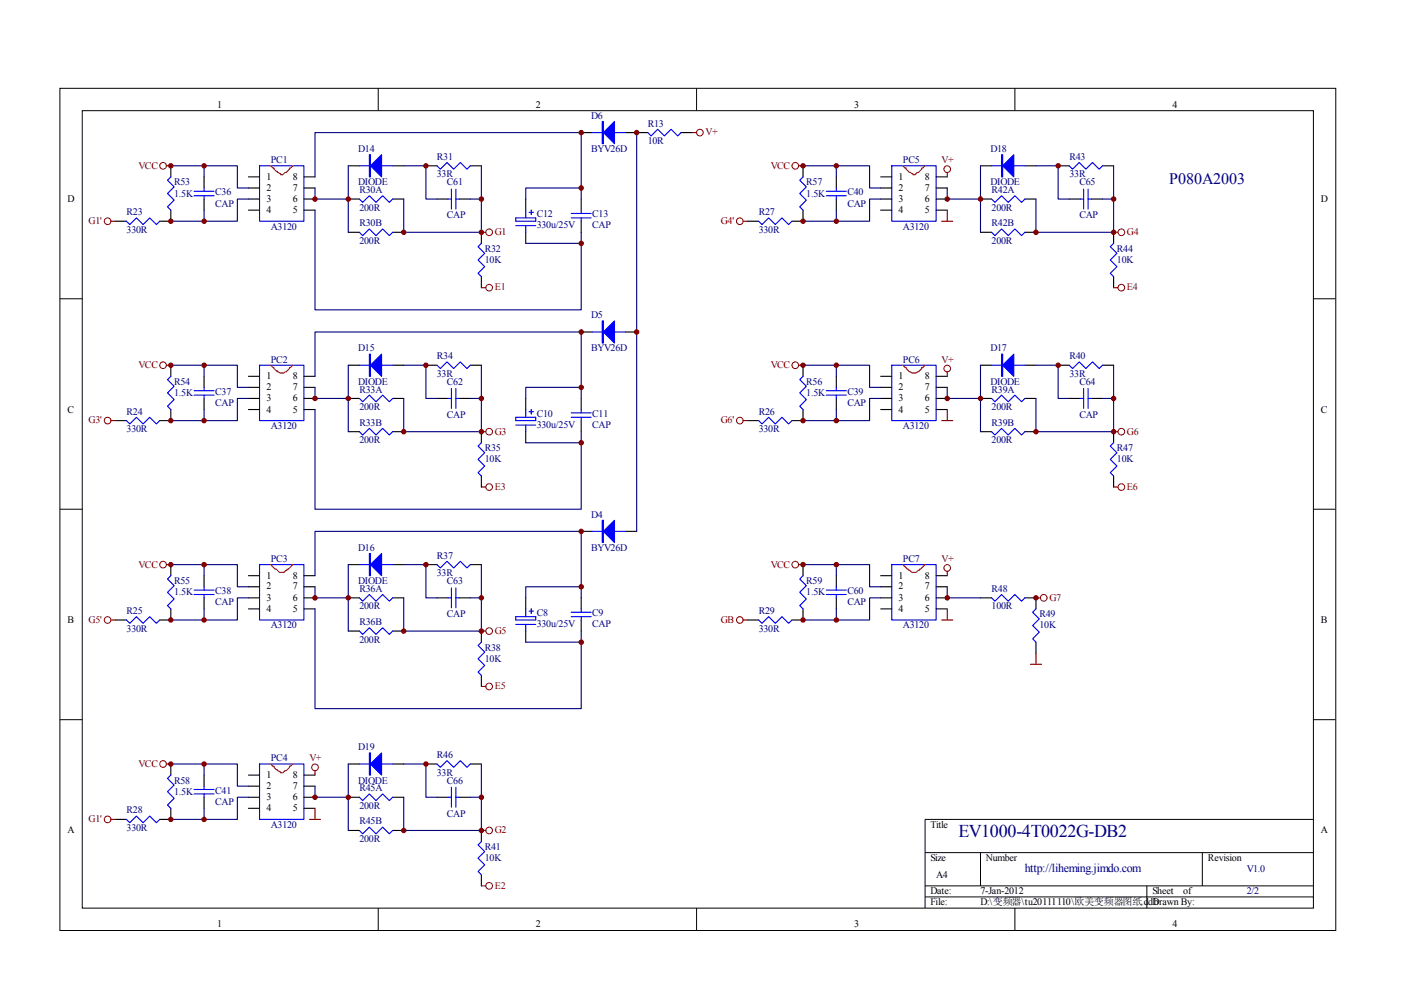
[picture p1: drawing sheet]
<svg xmlns="http://www.w3.org/2000/svg" width="297mm" height="210mm" viewBox="0 0 297 210" stroke-linecap="round" stroke-linejoin="round" font-family="sans-serif">
<g fill="none" stroke="#000" stroke-width=".21">
<path d="M12.7 18.7h270.5v178.6h-270.5zM80.2 18.7v4.7M147.7 18.7v4.7M215.2 18.7v4.7M17.4 23.5h261.1v169h-261.1zM12.7 63.3h4.7M278.4 63.3h4.7M12.7 108h4.7M278.4 108h4.7M12.7 152.6h4.7M278.4 152.6h4.7M278.4 173.7h-82.3v18.8"/>
<path d="M80.2 192.5v4.7M147.7 192.5v4.7M196.1 180.8h82.3M196.1 187.8h82.3M196.1 190.2h82.3M207.9 180.8v7M215.2 192.5v4.7M243.2 187.8v4.7M254.9 180.8v7"/>
</g>
<g fill="none" stroke="#00f" stroke-width=".23">
<path d="M36.2 37.5l-.7 .7 1.4 1.4-1.4 1.4 1.4 1.4-1.4 1.5 .7 .7M43.3 39.9v.7M55 35.2h9.4v11.7h-9.4zM76.2 35.2h7M92.7 35.2l.7 .7 1.4-1.4 1.4 1.4 1.4-1.4 1.4 1.4 .7-.7M125.6 28.1h7M137.3 28.1l.7 .7 1.5-1.4 1.4 1.4 1.4-1.4 1.4 1.4 .7-.7M170.3 37.5l-.7 .7 1.4 1.4-1.4 1.4 1.4 1.4-1.4 1.5 .7 .7M177.3 39.9v.7M189.1 35.2h9.4v11.7h-9.4zM210.2 35.2h7.1M226.7 35.2l.7 .7 1.4-1.4 1.4 1.4 1.4-1.4 1.4 1.4 .8-.7"/>
<path d="M26.8 46.9l.7 .7 1.4-1.4 1.4 1.4 1.4-1.4 1.5 1.4 .7-.7M41.2 40.6h4.2M41.2 41.5h4.2M43.3 41.5v.7M76.2 49.3l.7 .7 1.4-1.5 1.4 1.5 1.4-1.5 1.4 1.5 .7-.7M76.2 42.2l.7 .7 1.4-1.4 1.4 1.4 1.4-1.4 1.4 1.4 .7-.7M95 42.2h.7M95.7 40.1v4.2M96.7 42.2h.7M96.7 40.1v4.2M102.1 51.6l-.7 .7 1.4 1.4-1.4 1.4 1.4 1.4-1.4 1.4 .7 .7M109.4 46.2h4.2v.7h-4.2z"/>
<path d="M109.4 47.8h4.2M111.5 44.6v1.6M111.5 47.8v1.5M112.2 45h.9M112.6 44.6v.9M121.1 46.2h4.2M121.1 45.3h4.2M123.2 44.6v.7M123.2 46.2v.7M160.9 46.9l.7 .7 1.4-1.4 1.4 1.4 1.4-1.4 1.4 1.4 .7-.7M175.2 40.6h4.2M175.2 41.5h4.2"/>
<path d="M177.3 41.5v.7M210.2 49.3l.7 .7 1.5-1.5 1.4 1.5 1.4-1.5 1.4 1.5 .7-.7M210.2 42.2l.7 .7 1.5-1.4 1.4 1.4 1.4-1.4 1.4 1.4 .7-.7M229 42.2h.8M229.8 40.1v4.2M230.7 42.2h.7M230.7 40.1v4.2M236.1 51.6l-.7 .7 1.4 1.4-1.4 1.4 1.4 1.4-1.4 1.4 .7 .7M36.2 79.8l-.7 .7 1.4 1.4-1.4 1.4 1.4 1.4-1.4 1.4 .7 .7M55 77.4h9.4v11.8h-9.4zM76.2 77.4h7M92.7 77.4l.7 .7 1.4-1.4 1.4 1.4 1.4-1.4 1.4 1.4 .7-.7"/>
<path d="M125.6 70.4h7M170.3 79.8l-.7 .7 1.4 1.4-1.4 1.4 1.4 1.4-1.4 1.4 .7 .7M189.1 77.4h9.4v11.8h-9.4zM210.2 77.4h7.1M226.7 77.4l.7 .7 1.4-1.4 1.4 1.4 1.4-1.4 1.4 1.4 .8-.7M26.8 89.2l.7 .7 1.4-1.4 1.4 1.4 1.4-1.4 1.5 1.4 .7-.7M41.2 82.8h4.2M41.2 83.8h4.2M43.3 82.1v.7M43.3 83.8v.7M76.2 91.5l.7 .7 1.4-1.4 1.4 1.4 1.4-1.4 1.4 1.4 .7-.7M76.2 84.5l.7 .7 1.4-1.4 1.4 1.4 1.4-1.4 1.4 1.4 .7-.7"/>
<path d="M95 84.5h.7M95.7 82.4v4.2M96.7 82.4v4.2M96.7 84.5h.7M102.1 93.9l-.7 .7 1.4 1.4-1.4 1.4 1.4 1.4-1.4 1.4 .7 .7M109.4 88.5h4.2v.7h-4.2zM109.4 90.1h4.2M111.5 86.8v1.7M111.5 90.1v1.4M112.2 87.3h.9M112.6 86.8v1M121.1 88.5h4.2"/>
<path d="M121.1 87.5h4.2M123.2 86.8v.7M123.2 88.5v.7M160.9 89.2l.7 .7 1.4-1.4 1.4 1.4 1.4-1.4 1.4 1.4 .7-.7M175.2 82.8h4.2M175.2 83.8h4.2M177.3 82.1v.7M177.3 83.8v.7M210.2 91.5l.7 .7 1.5-1.4 1.4 1.4 1.4-1.4 1.4 1.4 .7-.7M210.2 84.5l.7 .7 1.5-1.4 1.4 1.4 1.4-1.4 1.4 1.4 .7-.7M229 84.5h.8M229.8 82.4v4.2"/>
<path d="M230.7 84.5h.7M230.7 82.4v4.2M236.1 93.9l-.7 .7 1.4 1.4-1.4 1.4 1.4 1.4-1.4 1.4 .7 .7M55 119.7h9.4v11.8h-9.4zM76.2 119.7h7M92.7 119.7l.7 .7 1.4-1.4 1.4 1.4 1.4-1.4 1.4 1.4 .7-.7M125.6 112.7h7M189.1 119.7h9.4v11.8h-9.4zM26.8 131.5l.7 .7 1.4-1.4 1.4 1.4 1.4-1.4 1.5 1.4 .7-.7M36.2 122.1l-.7 .7 1.4 1.4-1.4 1.4 1.4 1.4-1.4 1.4 .7 .7M41.2 125.1h4.2M41.2 126.1h4.2"/>
<path d="M43.3 124.4v.7M43.3 126.1v.7M76.2 133.8l.7 .7 1.4-1.4 1.4 1.4 1.4-1.4 1.4 1.4 .7-.7M76.2 126.8l.7 .7 1.4-1.4 1.4 1.4 1.4-1.4 1.4 1.4 .7-.7M95 126.8h.7M95.7 124.6v4.3M96.7 124.6v4.3M96.7 126.8h.7M102.1 136.2l-.7 .7 1.4 1.4-1.4 1.4 1.4 1.4-1.4 1.4 .7 .7M109.4 130.8h4.2v.7h-4.2zM109.4 132.4h4.2M111.5 129.1v1.7"/>
<path d="M111.5 132.4v1.4M112.2 129.6h.9M112.6 129.1v.9M121.1 130.8h4.2M121.1 129.8h4.2M123.2 129.1v.7M123.2 130.8v.7M160.9 131.5l.7 .7 1.4-1.4 1.4 1.4 1.4-1.4 1.4 1.4 .7-.7M170.3 122.1l-.7 .7 1.4 1.4-1.4 1.4 1.4 1.4-1.4 1.4 .7 .7M175.2 125.1h4.2M175.2 126.1h4.2M177.3 124.4v.7"/>
<path d="M177.3 126.1v.7M210.2 126.8l.7 .7 1.5-1.4 1.4 1.4 1.4-1.4 1.4 1.4 .7-.7M219.6 129.1l-.7 .7 1.5 1.4-1.5 1.4 1.5 1.4-1.5 1.4 .7 .8M26.8 173.7l.7 .7 1.4-1.4 1.4 1.4 1.4-1.4 1.5 1.4 .7-.7M36.2 164.3l-.7 .7 1.4 1.5-1.4 1.4 1.4 1.4-1.4 1.4 .7 .7M41.2 167.4h4.2M41.2 168.3h4.2M43.3 166.7v.7M43.3 168.3v.7M55 162h9.4v11.7h-9.4zM76.2 176.1l.7 .7 1.4-1.4 1.4 1.4 1.4-1.4 1.4 1.4 .7-.7M76.2 169l.7 .7 1.4-1.4 1.4 1.4 1.4-1.4 1.4 1.4 .7-.7"/>
<path d="M76.2 162h7M92.7 162l.7 .7 1.4-1.4 1.4 1.4 1.4-1.4 1.4 1.4 .7-.7M95 169h.7M95.7 166.9v4.2M96.7 166.9v4.2M96.7 169h.7M102.1 178.4l-.7 .7 1.4 1.4-1.4 1.5 1.4 1.4-1.4 1.4 .7 .7"/>
</g>
<g fill="none" stroke="#000" stroke-width=".23">
<path d="M36.2 35.2v2.3M43.3 37.5v2.4M52.7 37.5h2.3M52.7 39.9h2.3M64.4 37.5h2.4M64.4 39.9h2.4M73.8 35.2h2.4M83.2 35.2h2.4M90.3 35.2h2.4M99.7 35.2h2.4M123.2 28.1h2.4M132.6 28.1h4.7"/>
<path d="M144.4 28.1h2.3M170.3 35.2v2.3M177.3 37.5v2.4M186.7 37.5h2.4M186.7 39.9h2.4M198.5 37.5h2.3M198.5 39.9h2.3M207.9 35.2h2.3M217.3 35.2h2.3M224.3 35.2h2.4M233.8 35.2h2.3M24.5 46.9h2.3"/>
<path d="M36.2 44.6v2.3h-2.3M43.3 42.2v2.4M52.7 42.2h2.3M52.7 44.6h2.3M64.4 42.2h2.4M64.4 44.6h2.4M73.8 42.2h2.4M73.8 49.3h2.4M83.2 42.2h2.4M83.2 49.3h2.4M92.7 42.2h2.3M97.4 42.2h2.3"/>
<path d="M102.1 49.3v2.3M102.1 58.6v2.4M111.5 42.2v2.4M111.5 49.3v2.3M123.2 42.2v2.4M123.2 46.9v2.4M158.5 46.9h2.4M170.3 44.6v2.3h-2.4M177.3 42.2v2.4M186.7 42.2h2.4M186.7 44.6h2.4M198.5 42.2h2.3"/>
<path d="M198.5 44.6h2.3M207.9 42.2h2.3M207.9 49.3h2.3M217.3 42.2h2.3M217.3 49.3h2.3M226.7 42.2h2.3M231.4 42.2h2.4M236.1 49.3v2.3M236.1 58.6v2.4M36.2 77.4v2.4M43.3 79.8v2.3M52.7 79.8h2.3"/>
<path d="M64.4 79.8h2.4M73.8 77.4h2.4M83.2 77.4h2.4M90.3 77.4h2.4M99.7 77.4h2.4M123.2 70.4h2.4M132.6 70.4h2.4M170.3 77.4v2.4M177.3 79.8v2.3M186.7 79.8h2.4M198.5 79.8h2.3M207.9 77.4h2.3"/>
<path d="M217.3 77.4h2.3M224.3 77.4h2.4M233.8 77.4h2.3M24.5 89.2h2.3M36.2 86.8v2.4h-2.3M43.3 84.5v2.3M52.7 82.1h2.3M52.7 84.5h2.3M52.7 86.8h2.3M64.4 82.1h2.4M64.4 84.5h2.4M64.4 86.8h2.4"/>
<path d="M73.8 84.5h2.4M73.8 91.5h2.4M83.2 84.5h2.4M83.2 91.5h2.4M92.7 84.5h2.3M97.4 84.5h2.3M102.1 91.5v2.4M111.5 84.5v2.3M111.5 91.5v2.4M123.2 84.5v2.3M123.2 89.2v2.3M158.5 89.2h2.4"/>
<path d="M170.3 86.8v2.4h-2.4M177.3 84.5v2.3M186.7 82.1h2.4M186.7 84.5h2.4M186.7 86.8h2.4M198.5 82.1h2.3M198.5 84.5h2.3M198.5 86.8h2.3M207.9 84.5h2.3M207.9 91.5h2.3M217.3 84.5h2.3M217.3 91.5h2.3"/>
<path d="M226.7 84.5h2.3M231.4 84.5h2.4M236.1 91.5v2.4M36.2 119.7v2.4M73.8 119.7h2.4M83.2 119.7h2.4M90.3 119.7h2.4M99.7 119.7h2.4M102.1 100.9v2.4M123.2 112.7h2.4M132.6 112.7h2.4M170.3 119.7v2.4"/>
<path d="M236.1 100.9v2.4M24.5 131.5h2.3M36.2 129.1v2.4h-2.3M43.3 122.1v2.3M43.3 126.8v2.3M52.7 122.1h2.3M52.7 124.4h2.3M52.7 126.8h2.3M52.7 129.1h2.3M64.4 122.1h2.4M64.4 124.4h2.4M64.4 126.8h2.4"/>
<path d="M64.4 129.1h2.4M73.8 126.8h2.4M73.8 133.8h2.4M83.2 126.8h2.4M83.2 133.8h2.4M92.7 126.8h2.3M97.4 126.8h2.3M102.1 133.8v2.4M111.5 126.8v2.3M111.5 133.8v2.4M123.2 126.8v2.3M123.2 131.5v2.3"/>
<path d="M158.5 131.5h2.4M170.3 129.1v2.4h-2.4M177.3 122.1v2.3M177.3 126.8v2.3M186.7 122.1h2.4M186.7 124.4h2.4M186.7 126.8h2.4M186.7 129.1h2.4M198.5 122.1h2.3M198.5 124.4h2.3M198.5 126.8h2.3M198.5 129.1h2.3"/>
<path d="M207.9 126.8h2.3M217.3 126.8h2.3v2.3M219.6 136.2v2.3M102.1 143.2v2.3M24.5 173.7h2.3M36.2 162v2.3M36.2 171.4v2.3h-2.3M43.3 164.3v2.4M43.3 169v2.4M52.7 164.3h2.3M52.7 166.7h2.3M52.7 169h2.3"/>
<path d="M52.7 171.4h2.3M64.4 164.3h2.4M64.4 166.7h2.4M64.4 169h2.4M64.4 171.4h2.4M73.8 169h2.4M73.8 176.1h2.4M73.8 162h2.4M83.2 169h2.4M83.2 176.1h2.4M83.2 162h2.4M90.3 162h2.4"/>
<path d="M92.7 169h2.3M97.4 169h2.3M99.7 162h2.4M102.1 176.1v2.3M102.1 185.5v2.3"/>
</g>
<path d="M57.4 35.2l.5 .4h.2a.82 .82 0 0 0 .7 .7v.3l.7 .2v.2a.74 .74 0 0 0 .9-.4h.3l.7-.7v-.3h.2l.5-.4M191.4 35.2l.5 .4h.2v.3l.7 .7 .7 .2v.2a.74 .74 0 0 0 1-.4h.2l.7-.7v-.3h.3l.4-.4M57.4 77.4l.5 .5h.2a.83 .83 0 0 0 .7 .7v.2a1.83 1.83 0 0 0 2.1-.2l.5-.5v-.2h.2l.5-.5M191.4 77.4l.5 .5h.2a1.74 1.74 0 0 0 1.7 1.2 1.74 1.74 0 0 0 1.6-1.2h.3l.4-.5M57.4 119.7l.9 1h.3a1.25 1.25 0 0 0 2.1 .2h.2v-.2h.2l1-1M191.4 119.7l1 1h.2a1.16 1.16 0 0 0 1.9 .4l.5-.2v-.2h.2l.9-1M57.4 162l.5 .5h.2a.82 .82 0 0 0 .7 .7v.2l.7 .2v.3a.74 .74 0 0 0 .9-.5h.3l.7-.7v-.2h.2l.5-.5" fill="none" stroke="#f00" stroke-width=".23"/>
<g fill="none" stroke="#000080" stroke-width=".23">
<path d="M36.2 35.2h14.1v4.7h2.4M43.3 35.2v2.3M66.8 39.9v2.3h7M66.8 37.5v-9.4h56.4v14.1M73.8 35.2v14.1M85.6 35.2h4.7v7h2.4M102.1 35.2v14.1h-16.5v-7.1M123.2 39.9h-11.7v2.3M135 28.1v84.6M170.3 35.2h14.1v4.7h2.3M177.3 35.2v2.3M200.8 39.9v2.3h7.1"/>
<path d="M207.9 35.2v14.1M219.6 35.2h4.7v7h2.4M236.1 35.2v14.1h-16.5v-7.1M43.3 44.6v2.3M52.7 42.2h-2.4v4.7h-14.1M66.8 44.6v21.1h56.4v-16.4M99.7 42.2h2.4M111.5 51.6h11.7M177.3 44.6v2.3M186.7 42.2h-2.3v4.7h-14.1M233.8 42.2h2.3M36.2 77.4h14.1v4.7h2.4"/>
<path d="M43.3 77.4v2.4M66.8 79.8v-9.4h56.4v14.1M73.8 77.4v14.1M85.6 77.4h4.7v7.1h2.4M102.1 77.4v14.1h-16.5v-7M170.3 77.4h14.1v4.7h2.3M177.3 77.4v2.4M207.9 77.4v14.1M219.6 77.4h4.7v7.1h2.4M236.1 77.4v14.1h-16.5v-7M43.3 86.8v2.4M52.7 84.5h-2.4v4.7h-14.1"/>
<path d="M66.8 82.1v2.4h7M66.8 86.8v21.2h56.4v-16.5M99.7 84.5h2.4M111.5 93.9h11.7M123.2 82.1h-11.7v2.4M177.3 86.8v2.4M186.7 84.5h-2.3v4.7h-14.1M200.8 82.1v2.4h7.1M233.8 84.5h2.3M36.2 119.7h14.1v4.7h2.4M43.3 119.7v2.4M73.8 119.7v14.1"/>
<path d="M85.6 119.7h4.7v7.1h2.4M102.1 119.7v14.1h-16.5v-7M170.3 119.7h14.1v4.7h2.3M177.3 119.7v2.4M43.3 129.1v2.4M52.7 126.8h-2.4v4.7h-14.1M66.8 124.4v2.4h7M66.8 122.1v-9.4h56.4v14.1M66.8 129.1v21.1h56.4v-16.4M99.7 126.8h2.4M111.5 136.2h11.7M123.2 124.4h-11.7v2.4"/>
<path d="M177.3 129.1v2.4M186.7 126.8h-2.3v4.7h-14.1M200.8 124.4v2.4h7.1M36.2 162h14.1v4.7h2.4M43.3 162v2.3M43.3 171.4v2.3M52.7 169h-2.4v4.7h-14.1M66.8 166.7v2.3h7M73.8 162v14.1M85.6 162h4.7v7h2.4M99.7 169h2.4M102.1 162v14.1h-16.5v-7.1"/>
</g>
<g fill="none" stroke="#800000" stroke-width=".21">
<circle cx="34.6" cy="35.2" r=".71"/>
<circle cx="148.4" cy="28.1" r=".7"/>
<circle cx="168.6" cy="35.2" r=".71"/>
<circle cx="200.8" cy="35.9" r=".71"/>
<circle cx="22.8" cy="46.9" r=".7"/>
<circle cx="103.7" cy="49.2" r=".71"/>
<circle cx="156.9" cy="46.9" r=".7"/>
<circle cx="237.8" cy="49.2" r=".71"/>
<circle cx="34.6" cy="77.4" r=".7"/>
<circle cx="103.7" cy="61" r=".71"/>
<circle cx="168.6" cy="77.4" r=".7"/>
<circle cx="200.8" cy="78.1" r=".7"/>
<circle cx="237.8" cy="61" r=".71"/>
<circle cx="22.8" cy="89.2" r=".7"/>
<circle cx="103.7" cy="91.5" r=".71"/>
<circle cx="156.9" cy="89.2" r=".7"/>
<circle cx="237.8" cy="91.5" r=".71"/>
<circle cx="34.6" cy="119.7" r=".7"/>
<circle cx="103.7" cy="103.3" r=".71"/>
<circle cx="168.6" cy="119.7" r=".7"/>
<circle cx="237.8" cy="103.3" r=".71"/>
<circle cx="22.8" cy="131.5" r=".7"/>
<circle cx="103.7" cy="133.8" r=".71"/>
<circle cx="156.9" cy="131.5" r=".7"/>
<circle cx="200.8" cy="120.4" r=".7"/>
<circle cx="221.3" cy="126.8" r=".71"/>
<circle cx="103.7" cy="145.5" r=".71"/>
<circle cx="22.8" cy="173.7" r=".71"/>
<circle cx="34.6" cy="162" r=".7"/>
<circle cx="66.8" cy="162.7" r=".71"/>
<circle cx="103.7" cy="176.1" r=".71"/>
<circle cx="103.7" cy="187.8" r=".71"/>
</g>
<g fill="none" stroke="#800000" stroke-width=".23">
<path d="M35.3 35.2h.9M146.7 28.1h1M169.3 35.2h1M200.8 36.6v.9M23.5 46.9h1M102.1 49.3h.9M157.6 46.9h.9M199.7 46.9h2.3M200.8 44.6v2.3M236.1 49.3h.9M35.3 77.4h.9M102.1 61h.9"/>
<path d="M169.3 77.4h1M200.8 78.8v1M236.1 61h.9M23.5 89.2h1M102.1 91.5h.9M157.6 89.2h.9M199.7 89.2h2.3M200.8 86.8v2.4M236.1 91.5h.9M35.3 119.7h.9M102.1 103.3h.9M169.3 119.7h1"/>
<path d="M236.1 103.3h.9M23.5 131.5h1M102.1 133.8h.9M157.6 131.5h.9M199.7 131.5h2.3M200.8 121.1v1M200.8 129.1v2.4M219.6 126.8h1M219.6 138.5v2.4M102.1 145.5h.9M218.5 140.9h2.3M23.5 173.7h1"/>
<path d="M35.3 162h.9M65.6 173.7h2.4M66.8 163.4v.9M66.8 171.4v2.3M102.1 176.1h.9M102.1 187.8h.9"/>
</g>
<g fill="#00f" stroke="#00f" stroke-width=".23">
<path d="M78.5 35.2l2.4-2.4v4.7z"/>
<path d="M127.9 28.1l2.4-2.3v4.7z"/>
<path d="M78.5 77.4l2.4-2.3v4.7z"/>
<path d="M130.3 68v4.7l-2.4-2.3z"/>
<path d="M78.5 119.7l2.4-2.3v4.7z"/>
<path d="M127.9 112.7l2.4-2.4v4.7z"/>
<path d="M78.5 162l2.4-2.4v4.7z"/>
<path d="M212.6 35.2l2.3-2.4v4.7z"/>
<path d="M212.6 77.4l2.3-2.3v4.7z"/>
<path d="M78.3 32.8h.2v4.7h-.2z" fill-rule="evenodd"/>
<path d="M127.7 25.8h.2v4.7h-.2z" fill-rule="evenodd"/>
<path d="M78.3 75.1h.2v4.7h-.2z" fill-rule="evenodd"/>
<path d="M127.7 68h.2v4.7h-.2z" fill-rule="evenodd"/>
<path d="M78.3 117.4h.2v4.7h-.2z" fill-rule="evenodd"/>
<path d="M127.7 110.3h.2v4.7h-.2z" fill-rule="evenodd"/>
<path d="M78.3 159.6h.2v4.7h-.2z" fill-rule="evenodd"/>
<path d="M212.4 32.8h.2v4.7h-.2z" fill-rule="evenodd"/>
<path d="M212.4 75.1h.2v4.7h-.2z" fill-rule="evenodd"/>
</g>
<g fill="#800000" stroke="#800000" stroke-width=".21">
<circle cx="66.8" cy="42.2" r=".47"/>
<circle cx="36.2" cy="46.9" r=".47"/>
<circle cx="43.3" cy="46.9" r=".47"/>
<circle cx="43.3" cy="35.2" r=".47"/>
<circle cx="123.2" cy="51.6" r=".47"/>
<circle cx="85.6" cy="49.2" r=".47"/>
<circle cx="73.8" cy="42.2" r=".47"/>
<circle cx="90.3" cy="35.2" r=".47"/>
<circle cx="102.1" cy="49.3" r=".47"/>
<circle cx="102.1" cy="42.2" r=".47"/>
<circle cx="123.2" cy="28.1" r=".47"/>
<circle cx="123.2" cy="39.9" r=".47"/>
<circle cx="66.8" cy="84.5" r=".47"/>
<circle cx="36.2" cy="89.2" r=".47"/>
<circle cx="43.3" cy="89.2" r=".47"/>
<circle cx="43.3" cy="77.4" r=".47"/>
<circle cx="85.6" cy="91.5" r=".47"/>
<circle cx="73.8" cy="84.5" r=".47"/>
<circle cx="90.3" cy="77.4" r=".47"/>
<circle cx="102.1" cy="84.5" r=".47"/>
<circle cx="123.2" cy="70.4" r=".47"/>
<circle cx="123.2" cy="82.1" r=".47"/>
<circle cx="123.2" cy="93.9" r=".47"/>
<circle cx="66.8" cy="126.8" r=".47"/>
<circle cx="36.2" cy="131.5" r=".47"/>
<circle cx="43.3" cy="131.5" r=".47"/>
<circle cx="43.3" cy="119.7" r=".47"/>
<circle cx="85.6" cy="133.8" r=".47"/>
<circle cx="73.8" cy="126.8" r=".47"/>
<circle cx="90.3" cy="119.7" r=".47"/>
<circle cx="102.1" cy="126.8" r=".47"/>
<circle cx="123.2" cy="112.7" r=".47"/>
<circle cx="123.2" cy="124.4" r=".47"/>
<circle cx="123.2" cy="136.2" r=".47"/>
<circle cx="66.8" cy="169" r=".47"/>
<circle cx="36.2" cy="173.7" r=".47"/>
<circle cx="43.3" cy="173.7" r=".47"/>
<circle cx="43.3" cy="162" r=".47"/>
<circle cx="85.6" cy="176.1" r=".47"/>
<circle cx="73.8" cy="169" r=".47"/>
<circle cx="90.3" cy="162" r=".47"/>
<circle cx="102.1" cy="169" r=".47"/>
<circle cx="200.8" cy="42.2" r=".47"/>
<circle cx="170.3" cy="46.9" r=".47"/>
<circle cx="177.3" cy="46.9" r=".47"/>
<circle cx="177.3" cy="35.2" r=".47"/>
<circle cx="219.6" cy="49.2" r=".47"/>
<circle cx="207.9" cy="42.2" r=".47"/>
<circle cx="224.3" cy="35.2" r=".47"/>
<circle cx="236.1" cy="42.2" r=".47"/>
<circle cx="200.8" cy="84.5" r=".47"/>
<circle cx="170.3" cy="89.2" r=".47"/>
<circle cx="177.3" cy="89.2" r=".47"/>
<circle cx="177.3" cy="77.4" r=".47"/>
<circle cx="219.6" cy="91.5" r=".47"/>
<circle cx="207.9" cy="84.5" r=".47"/>
<circle cx="224.3" cy="77.4" r=".47"/>
<circle cx="236.1" cy="84.5" r=".47"/>
<circle cx="200.8" cy="126.8" r=".47"/>
<circle cx="170.3" cy="131.5" r=".47"/>
<circle cx="177.3" cy="131.5" r=".47"/>
<circle cx="177.3" cy="119.7" r=".47"/>
<circle cx="102.1" cy="176.1" r=".47"/>
<circle cx="219.6" cy="126.8" r=".47"/>
<circle cx="236.1" cy="49.3" r=".47"/>
<circle cx="236.1" cy="91.5" r=".47"/>
<circle cx="102.1" cy="91.5" r=".47"/>
<circle cx="102.1" cy="133.8" r=".47"/>
<circle cx="135" cy="28.1" r=".47"/>
<circle cx="135" cy="70.4" r=".47"/>
<circle cx="36.2" cy="35.2" r=".47"/>
<circle cx="36.2" cy="77.4" r=".47"/>
<circle cx="36.2" cy="119.7" r=".47"/>
<circle cx="36.2" cy="162" r=".47"/>
<circle cx="170.3" cy="119.7" r=".47"/>
<circle cx="170.3" cy="77.4" r=".47"/>
<circle cx="170.3" cy="35.2" r=".47"/>
</g>
<text font-size="3.8" fill="#000080" x="203.2" y="177.5">EV1000-4T0022G-DB2</text>
<text font-size="3.4" fill="#000080" x="247.9" y="39">P080A2003</text>
<text font-size="2.5" fill="#000080" x="217.3" y="184.8">http://liheming.jimdo.com</text>
<g font-size="2.1">
<text x="46.1" y="22.9">1</text>
<text x="113.6" y="22.9">2</text>
<text x="181.1" y="22.9">3</text>
<text x="248.6" y="22.9">4</text>
<text x="56.5" y="38.1">1</text>
<text x="56.5" y="40.5">2</text>
<text x="62.1" y="40.5">7</text>
<text x="62.1" y="38.1">8</text>
<text x="190.5" y="38.1">1</text>
<text x="190.5" y="40.5">2</text>
<text x="196.1" y="40.5">7</text>
<text x="196.1" y="38.1">8</text>
<text x="14.3" y="42.8">D</text>
<text x="56.5" y="42.8">3</text>
<text x="56.5" y="45.1">4</text>
<text x="62.1" y="45.1">5</text>
<text x="62.1" y="42.8">6</text>
<text x="190.5" y="42.8">3</text>
<text x="190.5" y="45.1">4</text>
<text x="196.1" y="45.1">5</text>
<text x="196.1" y="42.8">6</text>
<text x="280.1" y="42.8">D</text>
<text x="56.5" y="80.4">1</text>
<text x="56.5" y="82.7">2</text>
<text x="62.1" y="82.7">7</text>
<text x="62.1" y="80.4">8</text>
<text x="190.5" y="80.4">1</text>
<text x="190.5" y="82.7">2</text>
<text x="196.1" y="82.7">7</text>
<text x="196.1" y="80.4">8</text>
<text x="14.3" y="87.5">C</text>
<text x="56.5" y="85.1">3</text>
<text x="56.5" y="87.5">4</text>
<text x="62.1" y="87.5">5</text>
<text x="62.1" y="85.1">6</text>
<text x="190.5" y="85.1">3</text>
<text x="190.5" y="87.5">4</text>
<text x="196.1" y="87.5">5</text>
<text x="196.1" y="85.1">6</text>
<text x="280.1" y="87.5">C</text>
<text x="56.5" y="122.7">1</text>
<text x="56.5" y="125">2</text>
<text x="62.1" y="125">7</text>
<text x="62.1" y="122.7">8</text>
<text x="190.5" y="122.7">1</text>
<text x="190.5" y="125">2</text>
<text x="196.1" y="125">7</text>
<text x="196.1" y="122.7">8</text>
<text x="56.5" y="127.4">3</text>
<text x="56.5" y="129.7">4</text>
<text x="62.1" y="129.7">5</text>
<text x="62.1" y="127.4">6</text>
<text x="190.5" y="127.4">3</text>
<text x="190.5" y="129.7">4</text>
<text x="196.1" y="129.7">5</text>
<text x="196.1" y="127.4">6</text>
<text x="14.3" y="132.1">B</text>
<text x="280.1" y="132.1">B</text>
<text x="56.5" y="164.9">1</text>
<text x="56.5" y="167.3">2</text>
<text x="62.1" y="167.3">7</text>
<text x="62.1" y="164.9">8</text>
<text x="56.5" y="169.6">3</text>
<text x="56.5" y="172">4</text>
<text x="62.1" y="172">5</text>
<text x="62.1" y="169.6">6</text>
<text x="14.3" y="176.7">A</text>
<text x="197.3" y="175.5">Title</text>
<text x="280.1" y="176.7">A</text>
<text x="197.3" y="182.6">Size</text>
<text x="209" y="182.6">Number</text>
<text x="256.1" y="182.6">Revision</text>
<text x="197.3" y="189.6">Date:</text>
<text x="197.3" y="192">File:</text>
<text x="198.5" y="186.1">A4</text>
<text x="207.9" y="189.6">7-Jan-2012</text>
<text x="207.9" y="192">D:\变频器\tu20111110\欧美变频器图纸.ddb</text>
<text x="244.3" y="189.6">Sheet</text>
<text x="244.3" y="192">Drawn By:</text>
<text x="250.9" y="189.6">of</text>
<text x="46.1" y="196.6">1</text>
<text x="113.6" y="196.6">2</text>
<text x="181.1" y="196.6">3</text>
<text x="248.6" y="196.6">4</text>
</g>
<g font-size="2.1" fill="#000080">
<text x="125.3" y="25.2">D6</text>
<text x="137.3" y="26.9">R13</text>
<text x="57.4" y="34.6">PC1</text>
<text x="75.9" y="32.3">D14</text>
<text x="92.6" y="33.9">R31</text>
<text x="125.3" y="32.3">BYV26D</text>
<text x="137.3" y="30.6">10R</text>
<text x="191.4" y="34.6">PC5</text>
<text x="210" y="32.3">D18</text>
<text x="226.7" y="33.9">R43</text>
<text x="36.9" y="39.3">R53</text>
<text x="36.9" y="41.7">1.5K</text>
<text x="45.6" y="41.4">C36</text>
<text x="75.9" y="39.3">DIODE</text>
<text x="76.2" y="40.9">R30A</text>
<text x="92.6" y="37.6">33R</text>
<text x="94.7" y="39.3">C61</text>
<text x="170.9" y="39.3">R57</text>
<text x="170.9" y="41.7">1.5K</text>
<text x="179.7" y="41.4">C40</text>
<text x="210" y="39.3">DIODE</text>
<text x="210.2" y="40.9">R42A</text>
<text x="226.7" y="37.6">33R</text>
<text x="228.9" y="39.3">C65</text>
<text x="26.8" y="45.6">R23</text>
<text x="45.6" y="43.8">CAP</text>
<text x="76.2" y="44.7">200R</text>
<text x="94.7" y="46.3">CAP</text>
<text x="113.8" y="46.1">C12</text>
<text x="125.6" y="46.1">C13</text>
<text x="160.9" y="45.6">R27</text>
<text x="179.7" y="43.8">CAP</text>
<text x="210.2" y="44.7">200R</text>
<text x="228.9" y="46.3">CAP</text>
<text x="26.8" y="49.4">330R</text>
<text x="57.4" y="48.7">A3120</text>
<text x="76.2" y="48">R30B</text>
<text x="76.2" y="51.7">200R</text>
<text x="102.8" y="53.4">R32</text>
<text x="113.8" y="48.4">330u/25V</text>
<text x="125.6" y="48.4">CAP</text>
<text x="160.9" y="49.4">330R</text>
<text x="191.4" y="48.7">A3120</text>
<text x="210.2" y="48">R42B</text>
<text x="210.2" y="51.7">200R</text>
<text x="236.8" y="53.4">R44</text>
<text x="102.8" y="55.7">10K</text>
<text x="236.8" y="55.7">10K</text>
<text x="125.3" y="67.5">D5</text>
<text x="57.4" y="76.9">PC2</text>
<text x="75.9" y="74.5">D15</text>
<text x="92.6" y="76.1">R34</text>
<text x="125.3" y="74.5">BYV26D</text>
<text x="191.4" y="76.9">PC6</text>
<text x="210" y="74.5">D17</text>
<text x="226.7" y="76.1">R40</text>
<text x="36.9" y="81.5">R54</text>
<text x="36.9" y="83.9">1.5K</text>
<text x="45.6" y="83.7">C37</text>
<text x="75.9" y="81.5">DIODE</text>
<text x="76.2" y="83.2">R33A</text>
<text x="92.6" y="79.9">33R</text>
<text x="94.7" y="81.5">C62</text>
<text x="170.9" y="81.5">R56</text>
<text x="170.9" y="83.9">1.5K</text>
<text x="179.7" y="83.7">C39</text>
<text x="210" y="81.5">DIODE</text>
<text x="210.2" y="83.2">R39A</text>
<text x="226.7" y="79.9">33R</text>
<text x="228.9" y="81.5">C64</text>
<text x="26.8" y="87.9">R24</text>
<text x="45.6" y="86">CAP</text>
<text x="76.2" y="87">200R</text>
<text x="94.7" y="88.6">CAP</text>
<text x="113.8" y="88.4">C10</text>
<text x="125.6" y="88.4">C11</text>
<text x="160.9" y="87.9">R26</text>
<text x="179.7" y="86">CAP</text>
<text x="210.2" y="87">200R</text>
<text x="228.9" y="88.6">CAP</text>
<text x="26.8" y="91.6">330R</text>
<text x="57.4" y="90.9">A3120</text>
<text x="76.2" y="90.3">R33B</text>
<text x="76.2" y="94">200R</text>
<text x="102.8" y="95.7">R35</text>
<text x="113.8" y="90.7">330u/25V</text>
<text x="125.6" y="90.7">CAP</text>
<text x="160.9" y="91.6">330R</text>
<text x="191.4" y="90.9">A3120</text>
<text x="210.2" y="90.3">R39B</text>
<text x="210.2" y="94">200R</text>
<text x="236.8" y="95.7">R47</text>
<text x="102.8" y="98">10K</text>
<text x="236.8" y="98">10K</text>
<text x="125.3" y="109.7">D4</text>
<text x="57.4" y="119.1">PC3</text>
<text x="75.9" y="116.8">D16</text>
<text x="92.6" y="118.5">R37</text>
<text x="125.3" y="116.8">BYV26D</text>
<text x="191.4" y="119.1">PC7</text>
<text x="36.9" y="123.9">R55</text>
<text x="45.6" y="125.9">C38</text>
<text x="75.9" y="123.9">DIODE</text>
<text x="76.2" y="125.5">R36A</text>
<text x="92.6" y="122.2">33R</text>
<text x="94.7" y="123.9">C63</text>
<text x="170.9" y="123.9">R59</text>
<text x="179.7" y="125.9">C60</text>
<text x="210.2" y="125.5">R48</text>
<text x="26.8" y="130.1">R25</text>
<text x="36.9" y="126.2">1.5K</text>
<text x="45.6" y="128.3">CAP</text>
<text x="76.2" y="129.2">200R</text>
<text x="94.7" y="130.9">CAP</text>
<text x="113.8" y="130.7">C8</text>
<text x="125.6" y="130.7">C9</text>
<text x="160.9" y="130.1">R29</text>
<text x="170.9" y="126.2">1.5K</text>
<text x="179.7" y="128.3">CAP</text>
<text x="210.2" y="129.2">100R</text>
<text x="220.4" y="130.9">R49</text>
<text x="26.8" y="134">330R</text>
<text x="57.4" y="133.2">A3120</text>
<text x="76.2" y="132.5">R36B</text>
<text x="76.2" y="136.3">200R</text>
<text x="102.8" y="137.9">R38</text>
<text x="113.8" y="133">330u/25V</text>
<text x="125.6" y="133">CAP</text>
<text x="160.9" y="134">330R</text>
<text x="191.4" y="133.2">A3120</text>
<text x="220.4" y="133.2">10K</text>
<text x="102.8" y="140.3">10K</text>
<text x="57.4" y="161.4">PC4</text>
<text x="75.9" y="159.1">D19</text>
<text x="92.6" y="160.7">R46</text>
<text x="36.9" y="166.1">R58</text>
<text x="75.9" y="166.1">DIODE</text>
<text x="76.2" y="167.7">R45A</text>
<text x="92.6" y="164.4">33R</text>
<text x="94.7" y="166.1">C66</text>
<text x="26.8" y="172.5">R28</text>
<text x="36.9" y="168.5">1.5K</text>
<text x="45.6" y="168.2">C41</text>
<text x="45.6" y="170.6">CAP</text>
<text x="76.2" y="171.5">200R</text>
<text x="94.7" y="173.2">CAP</text>
<text x="26.8" y="176.2">330R</text>
<text x="57.4" y="175.5">A3120</text>
<text x="76.2" y="174.8">R45B</text>
<text x="76.2" y="178.6">200R</text>
<text x="102.8" y="180.2">R41</text>
<text x="102.8" y="182.6">10K</text>
<text x="264.3" y="184.9">V1.0</text>
<text x="264.3" y="189.6">2/2</text>
</g>
<g font-size="2.1" fill="#800000">
<text x="149.6" y="28.7">V+</text>
<text x="29.4" y="35.7">VCC</text>
<text x="163.4" y="35.7">VCC</text>
<text x="199.6" y="34.6">V+</text>
<text x="18.8" y="47.5">G1'</text>
<text x="152.8" y="47.5">G4'</text>
<text x="104.9" y="49.9">G1</text>
<text x="238.9" y="49.9">G4</text>
<text x="104.9" y="61.6">E1</text>
<text x="238.9" y="61.6">E4</text>
<text x="199.6" y="76.9">V+</text>
<text x="29.4" y="78.1">VCC</text>
<text x="163.4" y="78.1">VCC</text>
<text x="18.8" y="89.8">G3'</text>
<text x="152.8" y="89.8">G6'</text>
<text x="104.9" y="92.1">G3</text>
<text x="238.9" y="92.1">G6</text>
<text x="104.9" y="103.9">E3</text>
<text x="238.9" y="103.9">E6</text>
<text x="199.6" y="119.1">V+</text>
<text x="29.4" y="120.3">VCC</text>
<text x="163.4" y="120.3">VCC</text>
<text x="222.5" y="127.4">G7</text>
<text x="18.8" y="132.1">G5'</text>
<text x="104.9" y="134.4">G5</text>
<text x="152.8" y="132.1">GB</text>
<text x="104.9" y="146.1">E5</text>
<text x="65.6" y="161.4">V+</text>
<text x="29.4" y="162.6">VCC</text>
<text x="18.8" y="174.3">G1'</text>
<text x="104.9" y="176.7">G2</text>
<text x="104.9" y="188.4">E2</text>
</g>
</svg>
